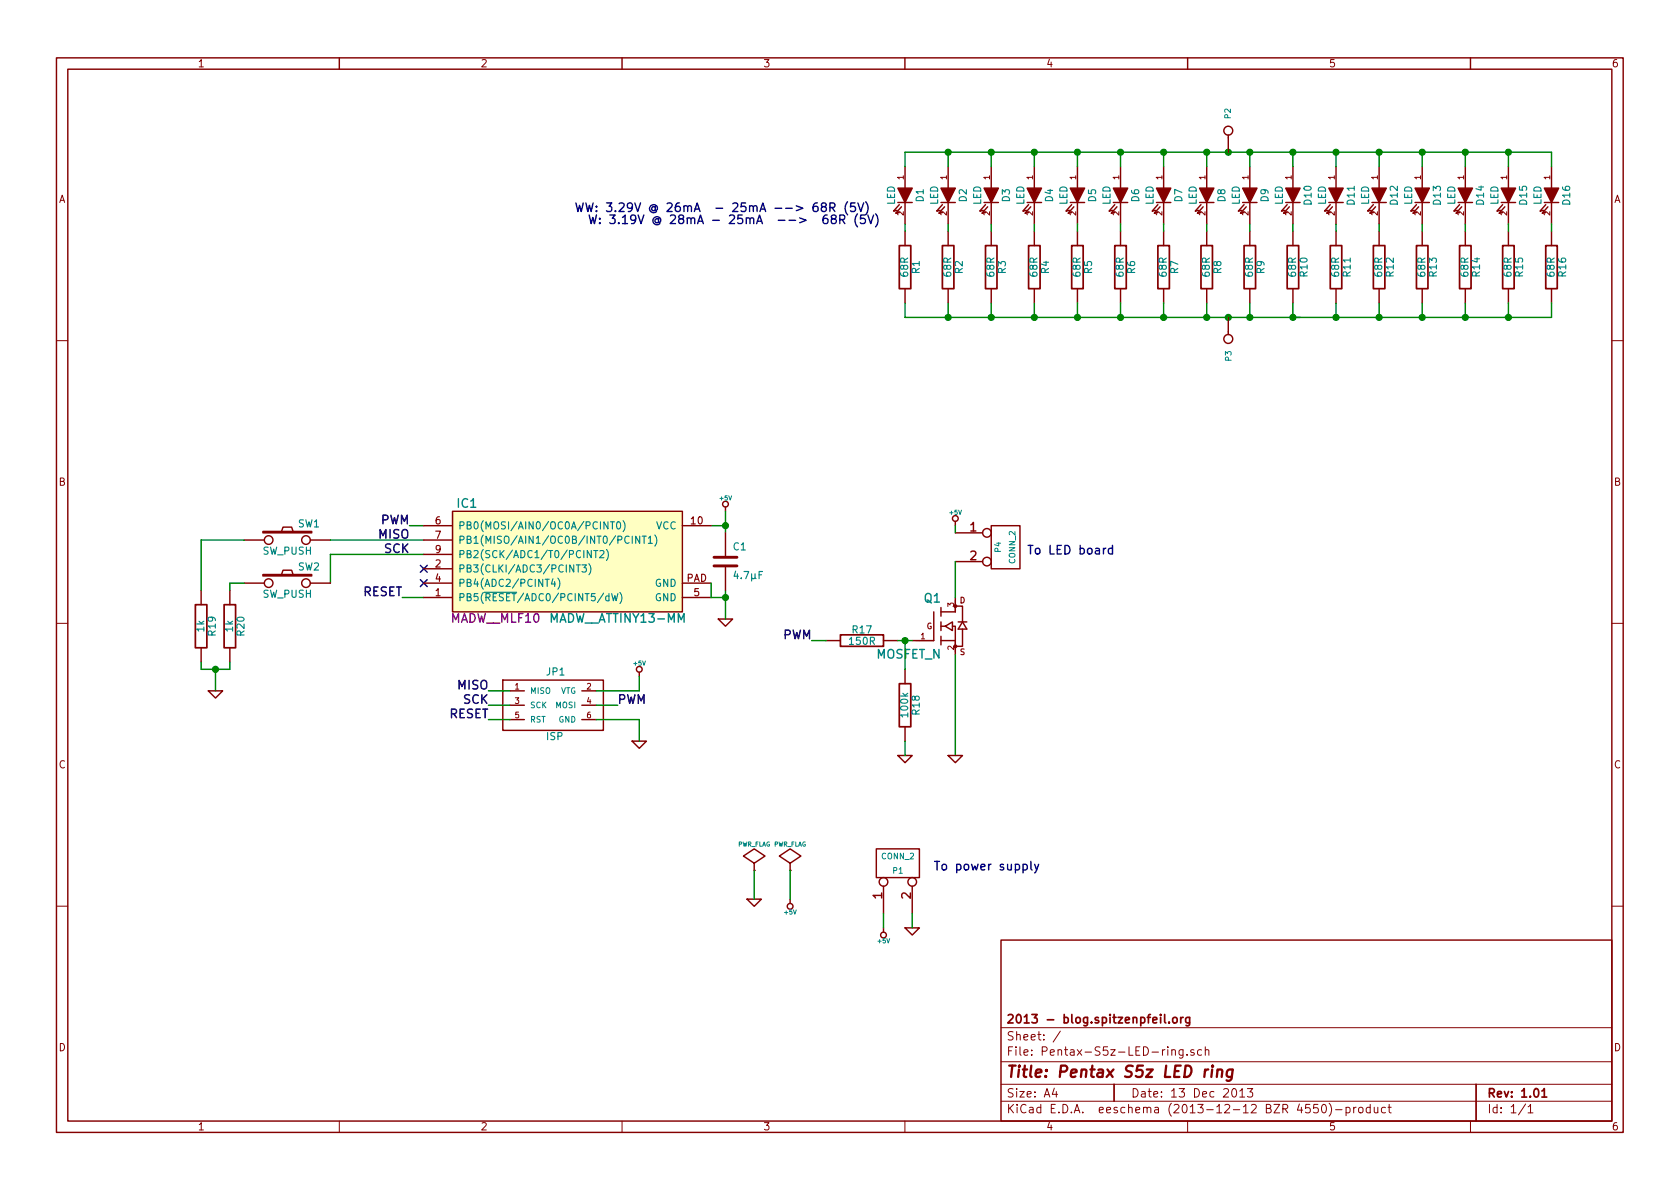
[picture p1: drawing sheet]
<svg xmlns="http://www.w3.org/2000/svg" width="297mm" height="210mm" viewBox="0 0 297 210" stroke-linecap="round" stroke-linejoin="round" font-family="sans-serif">
<g fill="none" stroke="#840000" stroke-width=".25">
<path d="M10 10.2h277v190h-277zM12 12.2h273v186h-273zM60 10.2v2M110 10.2v2M160 10.2v2M210 10.2v2M260 10.2v2M158.7 35.8h2.6M159 36.2l-1 1.1 .6-.1M159.4 36.6l-1 1.1 .6-.1M160 29.5v3.8M160 35.8v3.8"/>
<path d="M166.4 35.8h2.5M166.6 36.2l-1 1.1 .6-.1M167 36.6l-1 1.1 .6-.1M167.6 29.5v3.8M167.6 35.8v3.8M174 35.8h2.5M174.2 36.2l-1 1.1 .7-.1M174.6 36.6l-1 1.1 .6-.1M175.3 29.5v3.8M175.3 35.8v3.8M181.6 35.8h2.5M181.9 36.2l-1.1 1.1 .7-.1"/>
<path d="M182.2 36.6l-1 1.1 .7-.1M182.9 29.5v3.8M182.9 35.8v3.8M189.2 35.8h2.6M189.5 36.2l-1 1.1 .6-.1M189.9 36.6l-1.1 1.1 .7-.1M190.5 29.5v3.8M190.5 35.8v3.8M196.8 35.8h2.6M197.1 36.2l-1 1.1 .6-.1M197.5 36.6l-1 1.1 .6-.1M198.1 29.5v3.8"/>
<path d="M198.1 35.8v3.8M204.5 35.8h2.5M204.7 36.2l-1 1.1 .6-.1M205.1 36.6l-1 1.1 .6-.1M205.7 29.5v3.8M205.7 35.8v3.8M212.1 35.8h2.5M212.3 36.2l-1 1.1 .7-.1M212.7 36.6l-1 1.1 .6-.1M213.4 29.5v3.8M213.4 35.8v3.8M217.2 23.9v3"/>
<path d="M219.7 35.8h2.5M220 36.2l-1.1 1.1 .7-.1M220.3 36.6l-1 1.1 .7-.1M221 29.5v3.8M221 35.8v3.8M227.3 35.8h2.6M227.6 36.2l-1 1.1 .6-.1M228 36.6l-1.1 1.1 .7-.1M228.6 29.5v3.8M228.6 35.8v3.8M234.9 35.8h2.6M235.2 36.2l-1 1.1 .6-.1"/>
<path d="M235.6 36.6l-1 1.1 .6-.1M236.2 29.5v3.8M236.2 35.8v3.8M242.6 35.8h2.5M242.8 36.2l-1 1.1 .6-.1M243.2 36.6l-1 1.1 .6-.1M243.8 29.5v3.8M243.8 35.8v3.8M250.2 35.8h2.5M250.4 36.2l-1 1.1 .7-.1M250.8 36.6l-1 1.1 .6-.1M251.5 29.5v3.8"/>
<path d="M251.5 35.8v3.8M257.8 35.8h2.5M258.1 36.2l-1.1 1.1 .7-.1M258.4 36.6l-1 1.1 .7-.1M259.1 29.5v3.8M259.1 35.8v3.8M265.4 35.8h2.6M265.7 36.2l-1 1.1 .6-.1M266.1 36.6l-1.1 1.1 .7-.1M266.7 29.5v3.8M266.7 35.8v3.8M273 35.8h2.6"/>
<path d="M273.3 36.2l-1 1.1 .6-.1M273.7 36.6l-1 1.1 .6-.1M274.3 29.5v3.8M274.3 35.8v3.8M160 40.9v2.5M160 51v2.6M167.6 40.9v2.5M167.6 51v2.6M175.3 40.9v2.5M175.3 51v2.6M182.9 40.9v2.5M182.9 51v2.6"/>
<path d="M190.5 40.9v2.5M190.5 51v2.6M198.1 40.9v2.5M198.1 51v2.6M205.7 40.9v2.5M205.7 51v2.6M213.4 40.9v2.5M213.4 51v2.6M217.2 56.1v3.1M221 40.9v2.5M221 51v2.6M228.6 40.9v2.5"/>
<path d="M228.6 51v2.6M236.2 40.9v2.5M236.2 51v2.6M243.8 40.9v2.5M243.8 51v2.6M251.5 40.9v2.5M251.5 51v2.6M259.1 40.9v2.5M259.1 51v2.6M266.7 40.9v2.5M266.7 51v2.6M274.3 40.9v2.5"/>
<path d="M274.3 51v2.6M43.2 95.5h3.5M46.5 94h8.6v.2h-8.6zM49.8 94l.2-.8h1.6l.2 .8M54.9 95.5h3.5M74.9 95.5h5.1M74.9 93h5.1M74.9 98h5.1M80 90.4h40.6v17.8h-40.6zM120.6 93h5.1M128.3 89.7v.7M128.3 94.2v4.3"/>
<path d="M168.9 92.2v.8M168.9 94.2h4.8M168.9 99.3h4.8M175.3 93h5v7.6h-5zM35.6 104.4v2.5M35.6 114.5v2.6M40.6 104.4v2.5M40.6 114.5v2.6M43.2 103.1h3.5M46.5 101.6h8.6v.2h-8.6zM49.8 101.6l.2-.8h1.6l.2 .8M54.9 103.1h3.5"/>
<path d="M74.9 103.1h5.1M74.9 105.7h5.1M74.9 100.6h5.1M113 118.9v.7M120.6 103.1h5.1M120.6 105.7h5.1M127 109.5h2.5l-1.2 1.2zM128.3 100.1v4.3M146 113.3h2.6M156.2 113.3h2.5M160 118.4v2.5M165.1 108.2v5.1h-3.8"/>
<path d="M166.4 113.3h2.5M166.4 107.4v1.6M166.4 110v1.5M166.4 112.5v1.5M166.4 110.7h.7M167.1 110.7l1.3-.7v1.5zM168.4 110.7h.5v2.6M168.9 107.2h1.3v2.8M168.9 105.7v2.5h-2.5M168.9 113.3v2.5M169.4 110h1.5M170.2 111.2v3.1h-1.3"/>
<path d="M170.2 110l.7 1.2h-1.5zM36.8 122.2h2.6l-1.3 1.2zM88.9 120.3h17.8v8.9h-17.8zM90.2 122.2h2.5M90.2 124.7h2.5M90.2 127.2h2.5M102.9 122.2h2.5M102.9 124.7h2.5M102.9 127.2h2.5M111.8 131.1h2.5l-1.3 1.2zM158.7 133.6h2.6l-1.3 1.3zM160 128.5v2.6"/>
<path d="M167.6 133.6h2.6l-1.3 1.3zM132.1 159h2.5l-1.3 1.3zM133.3 153.9h.1M133.3 152.6l2-1.2-2-1.3-1.9 1.3 1.9 1.2v1.3M139.7 159v.8M139.7 153.9h.1M139.7 152.6l1.9-1.2-1.9-1.3-1.9 1.3 1.9 1.2v1.3M154.9 150.1h7.7v5.1h-7.7zM156.2 156.7v4.8M161.3 156.7v4.8M156.2 164.1v.7M160 164.1h2.6l-1.3 1.2z"/>
<path d="M177 166.2h108v32h-108z"/>
<circle cx="217.2" cy="23.1" r=".79"/>
<circle cx="217.2" cy="59.9" r=".79"/>
<circle cx="47.5" cy="95.5" r=".76"/>
<circle cx="54.1" cy="95.5" r=".76"/>
<circle cx="128.3" cy="89.1" r=".51"/>
<circle cx="168.9" cy="91.7" r=".51"/>
<circle cx="174.5" cy="99.3" r=".76"/>
<circle cx="174.5" cy="94.2" r=".76"/>
<circle cx="47.5" cy="103.1" r=".76"/>
<circle cx="54.1" cy="103.1" r=".76"/>
<circle cx="113" cy="118.4" r=".51"/>
<circle cx="156.2" cy="156" r=".76"/>
<circle cx="161.3" cy="156" r=".76"/>
<circle cx="139.7" cy="160.3" r=".51"/>
<circle cx="156.2" cy="165.3" r=".51"/>
</g>
<g fill="none" stroke="#840000" stroke-width=".18">
<path d="M10 60.2h2M285 60.2h2M10 110.2h2M285 110.2h2M10 160.2h2M285 160.2h2M60 198.2v2M110 198.2v2M160 198.2v2M177 194.7h108M177 191.7h108M177 187.8h108"/>
<path d="M177 181.7h108M186.4 192.4l-.3 1.1h.9M186.8 193v1M187.5 182.3l-1.3 2M207.2 185.7l.2-.1 .4 .1v.9M207.2 185.6v1M209.2 185.6l-.1 1.4-.2 .1-.4-.1M209.2 185.7l-.5-.1-.2 .3v.6l.2 .1 .5-.1M209.9 186.5v.1M210 198.2v2M211.1 185.7a.37 .37 0 0 0-.6 .1l.1 .2 .5 .2 .1 .1-.3 .3-.4-.1M212.4 185.7l-.4-.1-.3 .3 .1 .6 .2 .1 .4-.1"/>
<path d="M213.1 185.7l.2-.1 .4 .1v.9M213.1 185.1v1.5M217.9 192.7l.2-.2a.81 .81 0 0 1 .6 .6 .81 .81 0 0 1-.3 .8l-.1 .1a.79 .79 0 0 1-.4-1.3zM219.2 192.9l.4-.4v1.5M219.2 194h.9M220.5 192.5h1l-.5 .6 .4 .1v.7l-.2 .1-.7-.1M233 195.3h-.7l-.1 .7 .3-.1h.4l.2 .3-.1 .5-.2 .1-.6-.1M233.8 195.4l.2-.1a.81 .81 0 0 1 .6 .6 .81 .81 0 0 1-.3 .8l-.1 .1a.79 .79 0 0 1-.4-1.4zM235 195.1a1.71 1.71 0 0 1 0 2.3M236.1 196.2h1.2M238 195.9l.4-.1 .3 .3-.1 .6h-.6M238 195.8v1.5"/>
<path d="M239.3 195.8v1M239.8 195.8l-.5 .3M240.3 195.9l.2-.1 .4 .1 .1 .6-.1 .2-.4 .1-.2-.1zM242.3 195.9l-.5-.1-.2 .3v.6l.2 .1 .5-.1M242.3 195.3v1.5M243 195.8l.1 .9 .3 .1 .2-.1M243.6 195.8v1M245 195.9l-.5-.1-.3 .3 .1 .6 .2 .1 .5-.1M245.4 195.8h.6M245.6 195.3v1.3l.4 .2M260 198.2v2M269.7 195.2l-1.2 1.9"/>
<path d="M270.2 195.7l.4-.4v1.5M270.2 196.8h.8"/>
</g>
<g fill="none" stroke="#840000" stroke-width=".3">
<path d="M159 43.4h2v7.6h-2zM166.6 43.4h2.1v7.6h-2.1zM174.2 43.4h2.1v7.6h-2.1zM181.9 43.4h2v7.6h-2zM189.5 43.4h2v7.6h-2zM197.1 43.4h2v7.6h-2zM204.7 43.4h2.1v7.6h-2.1zM212.3 43.4h2.1v7.6h-2.1zM220 43.4h2v7.6h-2zM227.6 43.4h2v7.6h-2zM235.2 43.4h2v7.6h-2zM242.8 43.4h2.1v7.6h-2.1z"/>
<path d="M250.4 43.4h2.1v7.6h-2.1zM258.1 43.4h2v7.6h-2zM265.7 43.4h2v7.6h-2zM273.3 43.4h2v7.6h-2zM34.5 106.9h2.1v7.6h-2.1zM39.6 106.9h2.1v7.6h-2.1zM148.6 112.3h7.6v2h-7.6zM159 120.9h2v7.6h-2zM205.9 179.4v1.3l.2 .2M208.8 179.9v1M209.2 179.9l-.4 .3M210.3 179.9v1.3l-.2 .2-.4-.1"/>
<path d="M210.3 180l-.4-.1-.3 .3 .1 .6 .2 .1 .4-.1M197 191.7v3M206.7 180.8v.1M207.4 180l.2-.1 .5 .1v.6l-.1 .2-.4 .1-.2-.1zM261 191.7v6.5M272.6 192.9l.4-.4v1.5M272.6 194h.9"/>
</g>
<path d="M214.3 189.1l-.1 1.3M214.4 188.4v.2l.1-.1-.1-.1v.2M215.3 189.3a.52 .52 0 0 1 .8 .1l-.1 1M215.3 189.1l-.2 1.3M218 189.1l-.2 1.6a.6 .6 0 0 1-.9 .3M218 189.2a.7 .7 0 0 0-1.1 .3v.8l.3 .1 .6-.1" fill="none" stroke="#840000" stroke-width=".41"/>
<g fill="#840000" stroke="#840000" stroke-width=".25">
<path d="M158.7 33.3h2.6l-1.3 2.5z"/>
<path d="M166.4 33.3h2.5l-1.3 2.5z"/>
<path d="M174 33.3h2.5l-1.2 2.5z"/>
<path d="M181.6 33.3h2.5l-1.2 2.5z"/>
<path d="M189.2 33.3h2.6l-1.3 2.5z"/>
<path d="M196.8 33.3h2.6l-1.3 2.5z"/>
<path d="M204.5 33.3h2.5l-1.3 2.5z"/>
<path d="M212.1 33.3h2.5l-1.2 2.5z"/>
<path d="M219.7 33.3h2.5l-1.2 2.5z"/>
<path d="M227.3 33.3h2.6l-1.3 2.5z"/>
<path d="M234.9 33.3h2.6l-1.3 2.5z"/>
<path d="M242.6 33.3h2.5l-1.3 2.5z"/>
<path d="M250.2 33.3h2.5l-1.2 2.5z"/>
<path d="M257.8 33.3h2.5l-1.2 2.5z"/>
<path d="M265.4 33.3h2.6l-1.3 2.5z"/>
<path d="M273 33.3h2.6l-1.3 2.5z"/>
</g>
<g fill="none" stroke="#008400" stroke-width=".25">
<path d="M160 29.5v-2.6h114.3v2.6M160 39.6v1.3M167.6 26.9v2.6M167.6 39.6v1.3M175.3 26.9v2.6M175.3 39.6v1.3M182.9 26.9v2.6M182.9 39.6v1.3M190.5 26.9v2.6M190.5 39.6v1.3M198.1 26.9v2.6M198.1 39.6v1.3"/>
<path d="M205.7 26.9v2.6M205.7 39.6v1.3M213.4 26.9v2.6M213.4 39.6v1.3M221 26.9v2.6M221 39.6v1.3M228.6 26.9v2.6M228.6 39.6v1.3M236.2 26.9v2.6M236.2 39.6v1.3M243.8 26.9v2.6M243.8 39.6v1.3"/>
<path d="M251.5 26.9v2.6M251.5 39.6v1.3M259.1 26.9v2.6M259.1 39.6v1.3M266.7 26.9v2.6M266.7 39.6v1.3M274.3 39.6v1.3M160 53.6v2.5h114.3v-2.5M167.6 53.6v2.5M175.3 53.6v2.5M182.9 53.6v2.5M190.5 53.6v2.5"/>
<path d="M198.1 53.6v2.5M205.7 53.6v2.5M213.4 53.6v2.5M221 53.6v2.5M228.6 53.6v2.5M236.2 53.6v2.5M243.8 53.6v2.5M251.5 53.6v2.5M259.1 53.6v2.5M266.7 53.6v2.5M43.2 95.5h-7.6v8.9M58.4 95.5h16.5"/>
<path d="M72.4 93h2.5M74.9 98h-16.5v5.1M125.7 93h2.6M128.3 90.4v3.8M168.9 93v1.2M168.9 99.3v6.4M35.6 117.1v1.3h5v-1.3M38.1 118.4v3.8M43.2 103.1h-2.6v1.3M71.1 105.7h3.8M113 119.6v2.6h-7.6M125.7 103.1v2.6h2.6"/>
<path d="M128.3 104.4v5.1M143.5 113.3h2.5M158.7 113.3h2.6M160 113.3v5.1M168.9 115.8v17.8M86.4 122.2h3.8M86.4 124.7h3.8M86.4 127.2h3.8M105.4 124.7h3.8M105.4 127.2h7.6v3.9M160 131.1v2.5M133.3 153.9v5.1"/>
<path d="M139.7 153.9v5.1M156.2 161.5v2.6M161.3 161.5v2.6"/>
</g>
<g fill="#008400" stroke="#008400" stroke-width=".25">
<circle cx="266.7" cy="26.9" r=".51"/>
<circle cx="259.1" cy="26.9" r=".51"/>
<circle cx="251.5" cy="26.9" r=".51"/>
<circle cx="243.8" cy="26.9" r=".51"/>
<circle cx="236.2" cy="26.9" r=".51"/>
<circle cx="228.6" cy="26.9" r=".51"/>
<circle cx="221" cy="26.9" r=".51"/>
<circle cx="213.4" cy="26.9" r=".51"/>
<circle cx="205.7" cy="26.9" r=".51"/>
<circle cx="198.1" cy="26.9" r=".51"/>
<circle cx="190.5" cy="26.9" r=".51"/>
<circle cx="182.9" cy="26.9" r=".51"/>
<circle cx="175.3" cy="26.9" r=".51"/>
<circle cx="167.6" cy="26.9" r=".51"/>
<circle cx="266.7" cy="56.1" r=".51"/>
<circle cx="259.1" cy="56.1" r=".51"/>
<circle cx="251.5" cy="56.1" r=".51"/>
<circle cx="243.8" cy="56.1" r=".51"/>
<circle cx="236.2" cy="56.1" r=".51"/>
<circle cx="167.6" cy="56.1" r=".51"/>
<circle cx="175.3" cy="56.1" r=".51"/>
<circle cx="182.9" cy="56.1" r=".51"/>
<circle cx="190.5" cy="56.1" r=".51"/>
<circle cx="198.1" cy="56.1" r=".51"/>
<circle cx="205.7" cy="56.1" r=".51"/>
<circle cx="213.4" cy="56.1" r=".51"/>
<circle cx="221" cy="56.1" r=".51"/>
<circle cx="228.6" cy="56.1" r=".51"/>
<circle cx="160" cy="113.3" r=".51"/>
<circle cx="217.2" cy="56.1" r=".51"/>
<circle cx="217.2" cy="26.9" r=".51"/>
<circle cx="128.3" cy="93" r=".51"/>
<circle cx="128.3" cy="105.7" r=".51"/>
<circle cx="38.1" cy="118.4" r=".51"/>
</g>
<circle cx="168.9" cy="114.3" r=".25" fill="#840000" stroke="#840000" stroke-width=".2"/>
<path d="M161.9 113.3h3.2M168.9 113.3v2M168.9 106.2v2" fill="none" stroke="#840000" stroke-width=".2"/>
<path d="M74.3 100l1.2 1.2M75.5 100l-1.2 1.2M74.3 102.5l1.2 1.2M75.5 102.5l-1.2 1.2" fill="none" stroke="#000084" stroke-width=".25"/>
<g fill="none" stroke="#0000c2" stroke-width=".25">
<path d="M141.4 38.5l1.1 .5-1.1 .4M144.5 35.9a.62 .62 0 0 0-.7 .6v.8a.48 .48 0 0 0 .9-.2l-.1-.5a.48 .48 0 0 0-.8 .1M145.5 36.5l-.3-.3 .1-.2a.48 .48 0 0 1 .7 0l.1 .2-.2 .3-.6 .2v.6a.48 .48 0 0 0 .8-.2v-.3l-.3-.3M146.3 38a.62 .62 0 0 0-.8 .7l.1 .7a.48 .48 0 0 0 .8-.1l-.1-.5a.48 .48 0 0 0-.8 .1M146.7 36.7l.8-.1 .1-.2-.1-.4-.2-.1h-.6v1.5M147.1 36.7l.5 .7M147.3 38.7l-.3-.3v-.2a.48 .48 0 0 1 .8 0l.1 .2-.2 .2-.7 .2v.6a.48 .48 0 0 0 .9-.1v-.3l-.4-.3M148.5 38.8h.7l.2-.3-.1-.3-.2-.2h-.6v1.5M148.9 38.8l.5 .7M149.9 35.7a1.75 1.75 0 0 0 0 2.3M151.2 35.9h-.8v.7l.2-.1h.5l.2 .2v.4l-.3 .3h-.4l-.2-.1M151.6 37.8a1.75 1.75 0 0 0 0 2.3"/>
<path d="M151.7 35.9l.5 1.5 .5-1.5M152.9 38h-.7l-.1 .8 .2-.2 .6 .1 .1 .2v.4l-.3 .2h-.4l-.2-.1M153.1 35.7a1.75 1.75 0 0 1 0 2.3M153.4 38l.5 1.5 .6-1.5M154.8 37.8a1.75 1.75 0 0 1 0 2.3M195.5 96.9l-.3 .1-.1 .3M196.7 97a.48 .48 0 0 0-.7 .1v.7a.48 .48 0 0 0 .7 .1M196.7 96.4v1.6M180.9 152.9a.48 .48 0 0 1 .7 .1v.7a.48 .48 0 0 1-.7 .1M182.3 152.3v1.3l.2 .2M182.9 152.8l.4 1M183.6 152.8l-.5 1.4-.2 .2"/>
</g>
<path d="M126.2 98.5h4.1M126.2 100.1h4.1" fill="none" stroke="#840000" stroke-width=".51"/>
<path d="M80 90.4h40.6v17.8h-40.6z" fill="#ffffc2" stroke="#ffffc2" stroke-width=".25"/>
<g fill="none" stroke="#008484" stroke-width=".2">
<path d="M101.9 99.9h.7M102.2 99.9v1.3M102.9 99.9h.8l-.4 .5 .3 .1v.5l-.1 .2-.6-.2M104.1 99.7a1.51 1.51 0 0 1 0 1.9M104.5 97.4v1.2l-.7-1.2v1.2M105 97.4h.7M105.3 97.4v1.2M106.1 97.5l.5-.1 .1 .1 .1 .2-.8 .9h.8M107.2 97.1a1.51 1.51 0 0 1 0 2M107.5 92.3v1.2l-.7-1.2v1.2M107.9 92.3h.7M108.3 92.3v1.2"/>
<path d="M109.1 92.4l.2-.1a.67 .67 0 0 1 .4 .6 .67 .67 0 0 1-.4 .6l-.2-.1-.1-.3zM110.2 92.1a1.51 1.51 0 0 1 0 1.9M111.8 94.8v1.3M113.1 94.8v1.3l-.7-1.3v1.3M113.5 94.8h.7M113.9 94.8v1.3M114.6 95.2l.4-.4v1.3M114.6 96.1h.7M115.8 94.6a1.51 1.51 0 0 1 0 2M85.6 104.7h5.8M97.8 102.4l-.3 .9h.7M98.1 102.8v.9"/>
<path d="M98.6 102.2a1.51 1.51 0 0 1 0 2M107.7 105.5l-.4-.1-.2 .2 .1 .6h.5M107.7 105v1.2M108.2 105l.3 1.2 .2-.9 .2 .9 .3-1.2M109.6 104.8a1.51 1.51 0 0 1 0 1.9"/>
</g>
<text font-size="2.8" fill="#840000" x="178" y="190.5">Title: Pentax S5z LED ring</text>
<g font-size="2.1" fill="#0000c2">
<text x="101.6" y="37.5">WW: 3.29V @ 26mA - 25mA --&gt; 68R (5V)</text>
<text x="102.8" y="39.6">W: 3.19V @ 28mA - 25mA --&gt; 68R (5V)</text>
<text x="181.6" y="98">To LED board</text>
<text x="165.1" y="153.9">To power supply</text>
</g>
<g font-size="2.1" fill="#008484">
<text x="80.9" y="89.8">IC1</text>
<text x="163.4" y="106.5">Q1</text>
<text x="97.5" y="110.1">MADW__ATTINY13-MM</text>
<text x="154.9" y="116.5">MOSFET_N</text>
</g>
<g font-size="2.1">
<text x="67" y="95.2">MISO</text>
<text x="67.2" y="92.7">PWM</text>
<text x="67.9" y="97.8">SCK</text>
<text x="64" y="105.4">RESET</text>
<text x="138.3" y="113">PWM</text>
<text x="80.9" y="121.9">MISO</text>
<text x="81.9" y="124.5">SCK</text>
<text x="109.2" y="124.5">PWM</text>
<text x="79.3" y="127">RESET</text>
</g>
<g font-size="2.1" fill="#840000">
<text x="171.5" y="94">1</text>
<text x="171.5" y="99.1">2</text>
<text x="156" y="158.9" transform="rotate(-90 156 158.9)">1</text>
<text x="161" y="158.9" transform="rotate(-90 161 158.9)">2</text>
<text x="178" y="184">Sheet: /</text>
<text x="178" y="181">2013 - blog.spitzenpfeil.org</text>
<text x="178" y="186.7">File: Pentax-S5z-LED-ring.sch</text>
<text x="178" y="196.9">KiCad E.D.A. eeschema (2013-12-12 BZR 4550)-product</text>
<text x="178" y="194.1">Size: A4</text>
<text x="200" y="194.1">Date: 13 Dec 2013</text>
<text x="263" y="194.1">Rev: 1.01</text>
<text x="263" y="196.9">Id: 1/1</text>
</g>
<text font-size="2.1" fill="#840084" x="79.7" y="110.1">MADW__MLF10</text>
<g font-size="1.8" fill="#840000">
<text x="35" y="11.9">1</text>
<text x="85" y="11.9">2</text>
<text x="135" y="11.9">3</text>
<text x="185" y="11.9">4</text>
<text x="235" y="11.9">5</text>
<text x="285" y="11.9">6</text>
<text x="10.4" y="35.9">A</text>
<text x="285.3" y="35.9">A</text>
<text x="10.4" y="85.9">B</text>
<text x="285.3" y="85.9">B</text>
<text x="77" y="92.7">6</text>
<text x="77" y="95.2">7</text>
<text x="122.2" y="92.7">10</text>
<text x="77" y="100.3">2</text>
<text x="77" y="97.8">9</text>
<text x="77" y="105.4">1</text>
<text x="77" y="102.9">4</text>
<text x="121.3" y="102.9">PAD</text>
<text x="122.7" y="105.4">5</text>
<text x="10.4" y="135.9">C</text>
<text x="285.3" y="135.9">C</text>
<text x="10.4" y="185.9">D</text>
<text x="285.3" y="185.9">D</text>
<text x="35" y="199.9">1</text>
<text x="85" y="199.9">2</text>
<text x="135" y="199.9">3</text>
<text x="185" y="199.9">4</text>
<text x="235" y="199.9">5</text>
<text x="285" y="199.9">6</text>
</g>
<g font-size="1.8" fill="#008484">
<text x="163.3" y="35.7" transform="rotate(-90 163.3 35.7)">D1</text>
<text x="170.9" y="35.7" transform="rotate(-90 170.9 35.7)">D2</text>
<text x="178.5" y="35.7" transform="rotate(-90 178.5 35.7)">D3</text>
<text x="186.2" y="35.7" transform="rotate(-90 186.2 35.7)">D4</text>
<text x="193.8" y="35.7" transform="rotate(-90 193.8 35.7)">D5</text>
<text x="201.4" y="35.7" transform="rotate(-90 201.4 35.7)">D6</text>
<text x="209" y="35.7" transform="rotate(-90 209 35.7)">D7</text>
<text x="216.6" y="35.7" transform="rotate(-90 216.6 35.7)">D8</text>
<text x="224.3" y="35.7" transform="rotate(-90 224.3 35.7)">D9</text>
<text x="158.2" y="36.3" transform="rotate(-90 158.2 36.3)">LED</text>
<text x="165.8" y="36.3" transform="rotate(-90 165.8 36.3)">LED</text>
<text x="173.5" y="36.3" transform="rotate(-90 173.5 36.3)">LED</text>
<text x="181.1" y="36.3" transform="rotate(-90 181.1 36.3)">LED</text>
<text x="188.7" y="36.3" transform="rotate(-90 188.7 36.3)">LED</text>
<text x="196.3" y="36.3" transform="rotate(-90 196.3 36.3)">LED</text>
<text x="203.9" y="36.3" transform="rotate(-90 203.9 36.3)">LED</text>
<text x="211.6" y="36.3" transform="rotate(-90 211.6 36.3)">LED</text>
<text x="219.2" y="36.3" transform="rotate(-90 219.2 36.3)">LED</text>
<text x="226.8" y="36.3" transform="rotate(-90 226.8 36.3)">LED</text>
<text x="231.9" y="36.2" transform="rotate(-90 231.9 36.2)">D10</text>
<text x="234.4" y="36.3" transform="rotate(-90 234.4 36.3)">LED</text>
<text x="239.5" y="36.2" transform="rotate(-90 239.5 36.2)">D11</text>
<text x="242" y="36.3" transform="rotate(-90 242 36.3)">LED</text>
<text x="247.1" y="36.2" transform="rotate(-90 247.1 36.2)">D12</text>
<text x="249.7" y="36.3" transform="rotate(-90 249.7 36.3)">LED</text>
<text x="254.7" y="36.2" transform="rotate(-90 254.7 36.2)">D13</text>
<text x="257.3" y="36.3" transform="rotate(-90 257.3 36.3)">LED</text>
<text x="262.4" y="36.2" transform="rotate(-90 262.4 36.2)">D14</text>
<text x="264.9" y="36.3" transform="rotate(-90 264.9 36.3)">LED</text>
<text x="270" y="36.2" transform="rotate(-90 270 36.2)">D15</text>
<text x="272.5" y="36.3" transform="rotate(-90 272.5 36.3)">LED</text>
<text x="277.6" y="36.2" transform="rotate(-90 277.6 36.2)">D16</text>
<text x="160.6" y="48.9" transform="rotate(-90 160.6 48.9)">68R</text>
<text x="162.6" y="48.4" transform="rotate(-90 162.6 48.4)">R1</text>
<text x="168.2" y="48.9" transform="rotate(-90 168.2 48.9)">68R</text>
<text x="170.2" y="48.4" transform="rotate(-90 170.2 48.4)">R2</text>
<text x="175.8" y="48.9" transform="rotate(-90 175.8 48.9)">68R</text>
<text x="177.8" y="48.4" transform="rotate(-90 177.8 48.4)">R3</text>
<text x="183.4" y="48.9" transform="rotate(-90 183.4 48.9)">68R</text>
<text x="185.4" y="48.4" transform="rotate(-90 185.4 48.4)">R4</text>
<text x="191" y="48.9" transform="rotate(-90 191 48.9)">68R</text>
<text x="193.1" y="48.4" transform="rotate(-90 193.1 48.4)">R5</text>
<text x="198.7" y="48.9" transform="rotate(-90 198.7 48.9)">68R</text>
<text x="200.7" y="48.4" transform="rotate(-90 200.7 48.4)">R6</text>
<text x="206.3" y="48.9" transform="rotate(-90 206.3 48.9)">68R</text>
<text x="208.3" y="48.4" transform="rotate(-90 208.3 48.4)">R7</text>
<text x="213.9" y="48.9" transform="rotate(-90 213.9 48.9)">68R</text>
<text x="215.9" y="48.4" transform="rotate(-90 215.9 48.4)">R8</text>
<text x="221.5" y="48.9" transform="rotate(-90 221.5 48.9)">68R</text>
<text x="223.5" y="48.4" transform="rotate(-90 223.5 48.4)">R9</text>
<text x="229.1" y="48.9" transform="rotate(-90 229.1 48.9)">68R</text>
<text x="231.2" y="48.9" transform="rotate(-90 231.2 48.9)">R10</text>
<text x="236.8" y="48.9" transform="rotate(-90 236.8 48.9)">68R</text>
<text x="238.8" y="48.9" transform="rotate(-90 238.8 48.9)">R11</text>
<text x="244.4" y="48.9" transform="rotate(-90 244.4 48.9)">68R</text>
<text x="246.4" y="48.9" transform="rotate(-90 246.4 48.9)">R12</text>
<text x="252" y="48.9" transform="rotate(-90 252 48.9)">68R</text>
<text x="254" y="48.9" transform="rotate(-90 254 48.9)">R13</text>
<text x="259.6" y="48.9" transform="rotate(-90 259.6 48.9)">68R</text>
<text x="261.6" y="48.9" transform="rotate(-90 261.6 48.9)">R14</text>
<text x="267.2" y="48.9" transform="rotate(-90 267.2 48.9)">68R</text>
<text x="269.3" y="48.9" transform="rotate(-90 269.3 48.9)">R15</text>
<text x="274.9" y="48.9" transform="rotate(-90 274.9 48.9)">68R</text>
<text x="276.9" y="48.9" transform="rotate(-90 276.9 48.9)">R16</text>
<text x="52.7" y="93.2">SW1</text>
<text x="81" y="93.6">PB0(MOSI/AIN0/OC0A/PCINT0)</text>
<text x="115.9" y="93.6">VCC</text>
<text x="46.4" y="98.1">SW_PUSH</text>
<text x="52.7" y="100.9">SW2</text>
<text x="81" y="101.2">PB3(CLKI/ADC3/PCINT3)</text>
<text x="81" y="96.1">PB1(MISO/AIN1/OC0B/INT0/PCINT1)</text>
<text x="81" y="98.7">PB2(SCK/ADC1/T0/PCINT2)</text>
<text x="129.7" y="97.3">C1</text>
<text x="46.4" y="105.7">SW_PUSH</text>
<text x="81" y="106.3">PB5(RESET/ADC0/PCINT5/dW)</text>
<text x="81" y="103.8">PB4(ADC2/PCINT4)</text>
<text x="115.7" y="106.3">GND</text>
<text x="115.7" y="103.8">GND</text>
<text x="129.9" y="102.4">4.7µF</text>
<text x="36.1" y="111.7" transform="rotate(-90 36.1 111.7)">1k</text>
<text x="38.1" y="112.4" transform="rotate(-90 38.1 112.4)">R19</text>
<text x="41.2" y="111.7" transform="rotate(-90 41.2 111.7)">1k</text>
<text x="43.2" y="112.4" transform="rotate(-90 43.2 112.4)">R20</text>
<text x="150.8" y="112">R17</text>
<text x="96.7" y="119.4">JP1</text>
<text x="150.3" y="114">150R</text>
<text x="96.6" y="130.9">ISP</text>
<text x="160.6" y="126.7" transform="rotate(-90 160.6 126.7)">100k</text>
<text x="162.6" y="126.3" transform="rotate(-90 162.6 126.3)">R18</text>
</g>
<g font-size="1.4" fill="#008484">
<text x="217.6" y="20.9" transform="rotate(-90 217.6 20.9)">P2</text>
<text x="217.7" y="63.8" transform="rotate(-90 217.7 63.8)">P3</text>
<text x="177" y="97.6" transform="rotate(-90 177 97.6)">P4</text>
<text x="179.5" y="99.6" transform="rotate(-90 179.5 99.6)">CONN_2</text>
<text x="93.7" y="122.7">MISO</text>
<text x="93.7" y="125.2">SCK</text>
<text x="98.2" y="125.2">MOSI</text>
<text x="98.9" y="122.7">VTG</text>
<text x="93.7" y="127.8">RST</text>
<text x="98.7" y="127.8">GND</text>
<text x="155.9" y="151.9">CONN_2</text>
<text x="157.9" y="154.5">P1</text>
</g>
<g font-size="1.4" fill="#840000">
<text x="159.8" y="31.7" transform="rotate(-90 159.8 31.7)">1</text>
<text x="167.4" y="31.7" transform="rotate(-90 167.4 31.7)">1</text>
<text x="175" y="31.7" transform="rotate(-90 175 31.7)">1</text>
<text x="182.6" y="31.7" transform="rotate(-90 182.6 31.7)">1</text>
<text x="190.2" y="31.7" transform="rotate(-90 190.2 31.7)">1</text>
<text x="197.9" y="31.7" transform="rotate(-90 197.9 31.7)">1</text>
<text x="205.5" y="31.7" transform="rotate(-90 205.5 31.7)">1</text>
<text x="213.1" y="31.7" transform="rotate(-90 213.1 31.7)">1</text>
<text x="220.7" y="31.7" transform="rotate(-90 220.7 31.7)">1</text>
<text x="228.3" y="31.7" transform="rotate(-90 228.3 31.7)">1</text>
<text x="236" y="31.7" transform="rotate(-90 236 31.7)">1</text>
<text x="243.6" y="31.7" transform="rotate(-90 243.6 31.7)">1</text>
<text x="251.2" y="31.7" transform="rotate(-90 251.2 31.7)">1</text>
<text x="258.8" y="31.7" transform="rotate(-90 258.8 31.7)">1</text>
<text x="266.4" y="31.7" transform="rotate(-90 266.4 31.7)">1</text>
<text x="274.1" y="31.7" transform="rotate(-90 274.1 31.7)">1</text>
<text x="159.8" y="38.1" transform="rotate(-90 159.8 38.1)">2</text>
<text x="167.4" y="38.1" transform="rotate(-90 167.4 38.1)">2</text>
<text x="175" y="38.1" transform="rotate(-90 175 38.1)">2</text>
<text x="182.6" y="38.1" transform="rotate(-90 182.6 38.1)">2</text>
<text x="190.2" y="38.1" transform="rotate(-90 190.2 38.1)">2</text>
<text x="197.9" y="38.1" transform="rotate(-90 197.9 38.1)">2</text>
<text x="205.5" y="38.1" transform="rotate(-90 205.5 38.1)">2</text>
<text x="213.1" y="38.1" transform="rotate(-90 213.1 38.1)">2</text>
<text x="220.7" y="38.1" transform="rotate(-90 220.7 38.1)">2</text>
<text x="228.3" y="38.1" transform="rotate(-90 228.3 38.1)">2</text>
<text x="236" y="38.1" transform="rotate(-90 236 38.1)">2</text>
<text x="243.6" y="38.1" transform="rotate(-90 243.6 38.1)">2</text>
<text x="251.2" y="38.1" transform="rotate(-90 251.2 38.1)">2</text>
<text x="258.8" y="38.1" transform="rotate(-90 258.8 38.1)">2</text>
<text x="266.4" y="38.1" transform="rotate(-90 266.4 38.1)">2</text>
<text x="274.1" y="38.1" transform="rotate(-90 274.1 38.1)">2</text>
<text x="168.7" y="107.3" transform="rotate(-90 168.7 107.3)">3</text>
<text x="169.7" y="106.7">D</text>
<text x="162.8" y="113">1</text>
<text x="163.8" y="111.2">G</text>
<text x="168.7" y="114.9" transform="rotate(-90 168.7 114.9)">2</text>
<text x="169.7" y="115.8">S</text>
<text x="91.1" y="121.9">1</text>
<text x="91.1" y="124.5">3</text>
<text x="103.8" y="121.9">2</text>
<text x="103.8" y="124.5">4</text>
<text x="91.1" y="127">5</text>
<text x="103.8" y="127">6</text>
</g>
<g font-size="1.1" fill="#008484">
<text x="127.3" y="88.5">+5V</text>
<text x="167.9" y="91">+5V</text>
<text x="112.1" y="117.7">+5V</text>
<text x="130.4" y="149.7">PWR_FLAG PWR_FLAG</text>
<text x="138.7" y="161.7">+5V</text>
<text x="155.2" y="166.8">+5V</text>
</g>
</svg>
